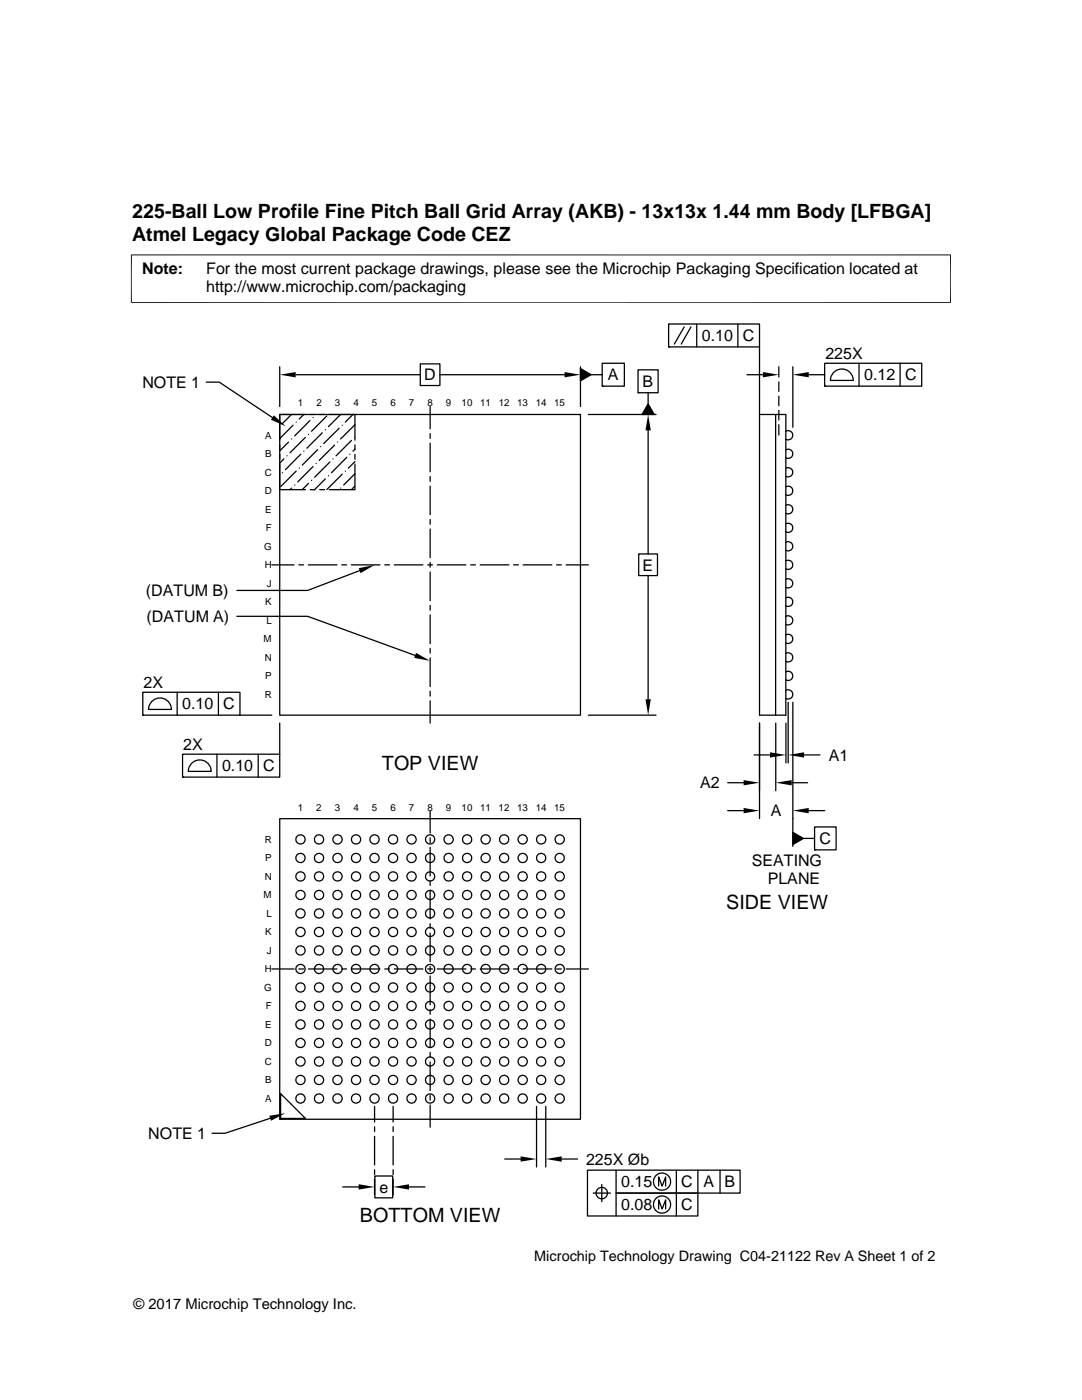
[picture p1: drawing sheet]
<svg xmlns="http://www.w3.org/2000/svg" width="216mm" height="279mm" viewBox="0 0 216 279" stroke-linecap="round" stroke-linejoin="round" font-family="sans-serif">
<g fill="none" stroke="#000" stroke-width=".25">
<path d="M41.1 76.3h2.7l10.6 7M55.8 73.2v7.9M59 74.8h24.9M83.9 72.6h3.9v4.3h-3.9zM87.8 74.8h24.8M115.8 73.6l2.1 1.2-2.1 1.2zM115.8 73.2v7.9M117.9 74.8h2.3M120.2 72.5h4.4v4.6h-4.4zM120.2 77.1h.1M127.3 73.8h4v4.6h-4zM127.3 78.4h.1"/>
<path d="M129.3 78.4v2.2M133.4 64.7h18.2v4.5h-18.2zM133.4 69.2h.1M136.5 65.2l-1.9 3.5M137.9 65.2l-2 3.5M139 64.7v4.5M147.2 64.7v4.5M149.1 74.8h3.1M151.6 69.2v73.5h5.2v-60h-5.2M155.4 73.2v2M155.4 76.2v1.9M155.4 79.1v1.9"/>
<path d="M158.2 73.2v12.1M161.4 74.8h3.1M164.5 72.5h19.4v4.6h-19.4zM164.5 77.1h.1M166.5 74.2a2.29 2.29 0 0 1 2.4-.4 2.29 2.29 0 0 1 1.4 2.1h-4.6l.3-1.1zM171.4 72.5v4.6M179.6 72.5v4.6M55.8 82.7h60v60h-60zM55.8 82.7h.1M55.8 92.6v5.1h5.1M55.8 88.8v.9M55.8 90.7v1"/>
<path d="M56.3 94.3h.1M56.6 91.6l-.8 .8M57.3 91h.1M57.6 88.2l-1.8 1.8M58.2 82.7l-1.9 1.8M58.2 97.4l-.3 .3M58.2 87.6h.1M58.5 84.9l-2.7 2.6M58.8 96.8h.1M59.1 84.2h.1M59.1 94l-3.1 3.1M59.7 93.4h.1"/>
<path d="M60 90.7l-3 3M60.6 82.7l-.9 .9M60.6 90h.1M60.9 87.3l-3 3.1M60.9 82.7h-5.1v5.1M61.6 86.7h.1M61.6 96.5l-1.3 1.2M61.8 83.9l-3 3.1M61.9 82.7h.9M61.9 97.7h.9M62.2 95.9h.1M62.5 83.3h.1"/>
<path d="M62.5 93.1l-3.1 3.1M63.1 92.5h.1M63.4 89.7l-3.1 3.1M63.8 82.7h.9M63.8 97.7h.9M64 89.1h.1M64.3 86.4l-3.1 3.1M64.9 95.6l-2.1 2.1M64.9 85.8h.1M65.2 83l-3 3.1M65.5 95h.1M65.7 82.7h5.1v5.1"/>
<path d="M65.8 92.2l-3 3M66.4 91.6h.1M66.8 88.8l-3.1 3.1M67.4 88.2h.1M67.7 85.5l-3.1 3M68 82.7l-2.5 2.5M68 97.4h.1M68.3 84.9h.1M68.3 94.6l-3.1 3.1M68.9 94h.1M69.2 91.3l-3.1 3M69.8 90.7h.1"/>
<path d="M70.1 87.9l-3 3.1M70.4 82.7l-1.5 1.5M70.7 97.1l-.6 .6M70.7 87.3h.1M70.8 92.1l-1.3 1.3M70.8 94.6l-2.2 2.2M70.8 88.8v.9M70.8 90.7v1M70.8 89.7l-.4 .3M70.8 84.8l-2.8 2.8M70.8 92.6v5.1h-5.1M85.8 81.1v4.5"/>
<path d="M85.8 86.5v1M85.8 88.4v5.7M85.8 95.1v1M85.8 97v5.7M117.4 82.7h13.5M129.3 80.6l1.2 2.1h-2.4zM129.3 85.9v24.7M154.8 82.7v60M155.4 81.9v1.9M155.4 84.8v2M156.8 97.2l.8-.1a.92 .92 0 0 1 .5 1.3 .92 .92 0 0 1-1.3 .3M156.8 93.5a.94 .94 0 0 1 1.4 .5 .93 .93 0 0 1-.4 1 .93 .93 0 0 1-1 .1"/>
<path d="M156.8 89.8l.8-.1a.92 .92 0 0 1 .5 1.3 .92 .92 0 0 1-1.3 .4M156.8 86.1a.93 .93 0 0 1 1.4 .5 .93 .93 0 0 1-.4 1 .93 .93 0 0 1-1 .1M54.2 112.7h4.5M59.6 112.7h1M61.5 112.7h5.7M68.2 112.7h1M70.1 112.7h5.7M71.8 113.9l-10.4 3.9h-14.1M76.8 112.7h.9M78.7 112.7h5.7M85.3 112.7h1M85.8 103.7v.9"/>
<path d="M85.8 105.6v5.7M85.8 112.2v1M85.8 114.2v5.7M87.2 112.7h5.8M93.9 112.7h1M95.8 112.7h5.7M102.5 112.7h.9M104.4 112.7h5.7M111.1 112.7h.9M113 112.7h4.4M127.4 110.6h3.8v4.3h-3.8zM129.3 114.9v24.7"/>
<path d="M156.8 119.3h.8a.92 .92 0 0 1 .5 1.2 .92 .92 0 0 1-1.3 .4M156.8 115.6a.93 .93 0 0 1 1 .1 .93 .93 0 0 1 .4 .9 .94 .94 0 0 1-1.4 .6M156.8 111.9a.92 .92 0 0 1 1.4 .8 .92 .92 0 0 1-1.4 .8M156.8 108.2a.93 .93 0 0 1 1 .1 .93 .93 0 0 1 .4 .9 .94 .94 0 0 1-1.4 .6M156.8 104.5h.8a.92 .92 0 0 1 .5 1.2 .92 .92 0 0 1-1.3 .4M156.8 100.8a.94 .94 0 0 1 1.4 .6 .93 .93 0 0 1-.4 1 .93 .93 0 0 1-1 0M28.5 138.2h19.4v4.5h-19.4zM30.4 139.9a2.28 2.28 0 0 1 2.5-.4 2.28 2.28 0 0 1 1.3 2.1h-4.6l.4-1.2zM35.3 138.2v4.5M43.6 138.2v4.5M47.3 123h14.1l21.4 7.8M85.8 120.8v1"/>
<path d="M85.8 122.7v5.7M85.8 129.4v.9M85.8 131.3v5.7M85.8 138v.9M85.8 139.9v4.4M156.8 137.8a.93 .93 0 0 1 1.2 .2 .93 .93 0 0 1 0 1.2l-.4 .2h-.8M156.8 134.1l.8-.1a.92 .92 0 0 1 .5 1.3 .92 .92 0 0 1-1.3 .4M156.8 130.4a.93 .93 0 0 1 1.2 .2 .93 .93 0 0 1 0 1.2l-.4 .2h-.8M156.8 126.7l.8-.1a.92 .92 0 0 1 .5 1.3 .92 .92 0 0 1-1.3 .4M156.8 123a.93 .93 0 0 1 1.2 .2 .93 .93 0 0 1 0 1.2l-.4 .2h-.8M28.5 142.7h.1M36.4 150.5h19.4v4.6h-19.4z"/>
<path d="M36.4 155.1h.1M38.4 152.2a2.28 2.28 0 0 1 2.4-.3 2.28 2.28 0 0 1 1.3 2h-4.5l.3-1.1zM43.3 150.5v4.6M47.9 142.7h6.3M51.5 150.5v4.6M55.8 144.3v6.2M117.4 142.7h13.5M145.2 156.2h3.2M150.5 150.7h3.1M151.6 144.3v19.1M154.8 144.3v13.5M156.8 144.3v8"/>
<path d="M157.3 140.2v12.1M158 156.2h3.1M158.2 140.2v28.7M160.4 150.7h3.2M55.8 163.4h60v60h-60zM85.8 161.8v4.4M85.8 167.2v.9M85.8 169.1v5.7M85.8 175.8v.9M85.8 177.7v5.7M145.2 161.8h3.2M158.2 166.1l2.1 1.2-2.1 1.3z"/>
<path d="M160.3 167.3h2.2M161.4 161.8h3.1M162.5 165h4.3v4.6h-4.3zM162.5 169.6h.1M54.2 193.4h4.5M59.6 193.4h1M61.5 193.4h5.7M68.2 193.4h1M70.1 193.4h5.7M76.8 193.4h.9M78.7 193.4h5.7M85.3 193.4h1"/>
<path d="M85.8 184.3v1M85.8 186.2v5.7M85.8 192.9v.9M85.8 194.8v5.7M87.2 193.4h5.8M93.9 193.4h1M95.8 193.4h5.7M102.5 193.4h.9M104.4 193.4h5.7M111.1 193.4h.9M113 193.4h4.4M56 218.2l4.9 5h-4.9z"/>
<path d="M85.8 201.5v.9M85.8 203.4v5.7M85.8 210v1M85.8 211.9v5.8M85.8 218.6v1M53.9 223.2l-9 3h-2.6M55.8 223.4h.1M68.4 236.9h3.2M74.7 220.8v3.1M74.7 224.9v.9M74.7 226.8v5.7M74.7 233.4v1"/>
<path d="M74.7 235.4v3.1M74.8 234.7h3.6v4.4h-3.6zM78.4 220.8v3.1M78.4 224.9v.9M78.4 226.8v5.7M78.4 233.4v1M78.4 235.4v3.1M81.6 236.9h3.2M85.8 220.5v4.5M100.7 231.3h3.2M107.1 220.8v12.1M108.9 220.8v12.1"/>
<path d="M112.1 231.3h3.2M118.4 238.1h3.4M120.1 236.4v3.4M122.9 233.5v4.6h16.4v4.6h-22.1v-9.2h30.5v4.6h-24.8v4.6M131.4 236.7v-1.8l.7 1.8 .7-1.8v1.8M135 233.5v9.2M139.3 233.5v4.6M143.7 233.5v4.6M131.4 241.3v-1.8l.7 1.8 .7-1.8v1.8"/>
<circle cx="60" cy="167.5" r=".93"/>
<circle cx="60" cy="174.9" r=".93"/>
<circle cx="60" cy="171.2" r=".93"/>
<circle cx="60" cy="178.6" r=".92"/>
<circle cx="63.7" cy="167.5" r=".92"/>
<circle cx="63.7" cy="174.9" r=".92"/>
<circle cx="63.7" cy="171.2" r=".92"/>
<circle cx="63.7" cy="178.6" r=".92"/>
<circle cx="67.4" cy="167.5" r=".93"/>
<circle cx="67.4" cy="174.9" r=".93"/>
<circle cx="67.4" cy="171.2" r=".93"/>
<circle cx="67.4" cy="178.6" r=".92"/>
<circle cx="71" cy="167.5" r=".92"/>
<circle cx="71" cy="174.9" r=".92"/>
<circle cx="71" cy="171.2" r=".92"/>
<circle cx="71" cy="178.6" r=".92"/>
<circle cx="74.7" cy="167.5" r=".93"/>
<circle cx="74.7" cy="174.9" r=".93"/>
<circle cx="74.7" cy="171.2" r=".93"/>
<circle cx="74.7" cy="178.6" r=".92"/>
<circle cx="78.4" cy="167.5" r=".92"/>
<circle cx="78.4" cy="174.9" r=".92"/>
<circle cx="78.4" cy="171.2" r=".92"/>
<circle cx="78.4" cy="178.6" r=".92"/>
<circle cx="82.1" cy="174.9" r=".93"/>
<circle cx="82.1" cy="167.5" r=".93"/>
<circle cx="82.1" cy="171.2" r=".93"/>
<circle cx="82.1" cy="178.6" r=".92"/>
<circle cx="85.8" cy="174.9" r=".92"/>
<circle cx="85.8" cy="167.5" r=".92"/>
<circle cx="85.8" cy="171.2" r=".92"/>
<circle cx="85.8" cy="178.6" r=".92"/>
<circle cx="89.5" cy="167.5" r=".93"/>
<circle cx="89.5" cy="174.9" r=".93"/>
<circle cx="89.5" cy="171.2" r=".93"/>
<circle cx="89.5" cy="178.6" r=".92"/>
<circle cx="93.2" cy="167.5" r=".92"/>
<circle cx="93.2" cy="174.9" r=".92"/>
<circle cx="93.2" cy="171.2" r=".92"/>
<circle cx="93.2" cy="178.6" r=".92"/>
<circle cx="96.9" cy="167.5" r=".93"/>
<circle cx="96.9" cy="174.9" r=".93"/>
<circle cx="96.9" cy="171.2" r=".93"/>
<circle cx="96.9" cy="178.6" r=".92"/>
<circle cx="100.6" cy="174.9" r=".92"/>
<circle cx="100.6" cy="167.5" r=".92"/>
<circle cx="100.6" cy="171.2" r=".92"/>
<circle cx="100.6" cy="178.6" r=".92"/>
<circle cx="104.3" cy="174.9" r=".93"/>
<circle cx="104.3" cy="167.5" r=".93"/>
<circle cx="104.3" cy="171.2" r=".93"/>
<circle cx="104.3" cy="178.6" r=".92"/>
<circle cx="108" cy="167.5" r=".92"/>
<circle cx="108" cy="174.9" r=".92"/>
<circle cx="108" cy="171.2" r=".92"/>
<circle cx="108" cy="178.6" r=".92"/>
<circle cx="111.7" cy="167.5" r=".93"/>
<circle cx="111.7" cy="174.9" r=".93"/>
<circle cx="111.7" cy="171.2" r=".93"/>
<circle cx="111.7" cy="178.6" r=".92"/>
<circle cx="60" cy="182.3" r=".93"/>
<circle cx="60" cy="189.7" r=".93"/>
<circle cx="60" cy="197.1" r=".93"/>
<circle cx="60" cy="186" r=".93"/>
<circle cx="60" cy="193.4" r=".93"/>
<circle cx="63.7" cy="182.3" r=".92"/>
<circle cx="63.7" cy="189.7" r=".92"/>
<circle cx="63.7" cy="197.1" r=".92"/>
<circle cx="63.7" cy="186" r=".92"/>
<circle cx="63.7" cy="193.4" r=".92"/>
<circle cx="67.4" cy="189.7" r=".93"/>
<circle cx="67.4" cy="182.3" r=".93"/>
<circle cx="67.4" cy="197.1" r=".93"/>
<circle cx="67.4" cy="186" r=".93"/>
<circle cx="67.4" cy="193.4" r=".93"/>
<circle cx="71" cy="182.3" r=".92"/>
<circle cx="71" cy="189.7" r=".92"/>
<circle cx="71" cy="197.1" r=".92"/>
<circle cx="71" cy="186" r=".92"/>
<circle cx="71" cy="193.4" r=".92"/>
<circle cx="74.7" cy="189.7" r=".93"/>
<circle cx="74.7" cy="182.3" r=".93"/>
<circle cx="74.7" cy="197.1" r=".93"/>
<circle cx="74.7" cy="186" r=".93"/>
<circle cx="74.7" cy="193.4" r=".93"/>
<circle cx="78.4" cy="182.3" r=".92"/>
<circle cx="78.4" cy="189.7" r=".92"/>
<circle cx="78.4" cy="197.1" r=".92"/>
<circle cx="78.4" cy="186" r=".92"/>
<circle cx="78.4" cy="193.4" r=".92"/>
<circle cx="82.1" cy="189.7" r=".93"/>
<circle cx="82.1" cy="182.3" r=".93"/>
<circle cx="82.1" cy="197.1" r=".93"/>
<circle cx="82.1" cy="186" r=".92"/>
<circle cx="82.1" cy="193.4" r=".92"/>
<circle cx="85.8" cy="182.3" r=".92"/>
<circle cx="85.8" cy="189.7" r=".92"/>
<circle cx="85.8" cy="197.1" r=".92"/>
<circle cx="85.8" cy="186" r=".92"/>
<circle cx="85.8" cy="193.4" r=".92"/>
<circle cx="89.5" cy="189.7" r=".93"/>
<circle cx="89.5" cy="182.3" r=".93"/>
<circle cx="89.5" cy="197.1" r=".93"/>
<circle cx="89.5" cy="186" r=".93"/>
<circle cx="89.5" cy="193.4" r=".92"/>
<circle cx="93.2" cy="189.7" r=".92"/>
<circle cx="93.2" cy="182.3" r=".92"/>
<circle cx="93.2" cy="197.1" r=".92"/>
<circle cx="93.2" cy="186" r=".92"/>
<circle cx="93.2" cy="193.4" r=".92"/>
<circle cx="96.9" cy="189.7" r=".93"/>
<circle cx="96.9" cy="182.3" r=".93"/>
<circle cx="96.9" cy="197.1" r=".93"/>
<circle cx="96.9" cy="186" r=".93"/>
<circle cx="96.9" cy="193.4" r=".92"/>
<circle cx="100.6" cy="182.3" r=".92"/>
<circle cx="100.6" cy="189.7" r=".92"/>
<circle cx="100.6" cy="197.1" r=".92"/>
<circle cx="100.6" cy="186" r=".92"/>
<circle cx="100.6" cy="193.4" r=".92"/>
<circle cx="104.3" cy="189.7" r=".93"/>
<circle cx="104.3" cy="182.3" r=".93"/>
<circle cx="104.3" cy="197.1" r=".93"/>
<circle cx="104.3" cy="186" r=".93"/>
<circle cx="104.3" cy="193.4" r=".92"/>
<circle cx="108" cy="189.7" r=".92"/>
<circle cx="108" cy="182.3" r=".92"/>
<circle cx="108" cy="197.1" r=".92"/>
<circle cx="108" cy="186" r=".92"/>
<circle cx="108" cy="193.4" r=".92"/>
<circle cx="111.7" cy="189.7" r=".93"/>
<circle cx="111.7" cy="182.3" r=".93"/>
<circle cx="111.7" cy="197.1" r=".93"/>
<circle cx="111.7" cy="186" r=".93"/>
<circle cx="111.7" cy="193.4" r=".92"/>
<circle cx="60" cy="200.8" r=".93"/>
<circle cx="60" cy="215.5" r=".93"/>
<circle cx="60" cy="204.5" r=".93"/>
<circle cx="60" cy="211.8" r=".93"/>
<circle cx="60" cy="219.2" r=".93"/>
<circle cx="60" cy="208.1" r=".93"/>
<circle cx="63.7" cy="200.8" r=".92"/>
<circle cx="63.7" cy="215.5" r=".92"/>
<circle cx="63.7" cy="211.8" r=".92"/>
<circle cx="63.7" cy="219.2" r=".92"/>
<circle cx="63.7" cy="204.5" r=".92"/>
<circle cx="63.7" cy="208.1" r=".92"/>
<circle cx="67.4" cy="200.8" r=".93"/>
<circle cx="67.4" cy="215.5" r=".93"/>
<circle cx="67.4" cy="211.8" r=".93"/>
<circle cx="67.4" cy="219.2" r=".93"/>
<circle cx="67.4" cy="204.5" r=".93"/>
<circle cx="67.4" cy="208.1" r=".93"/>
<circle cx="71" cy="200.8" r=".92"/>
<circle cx="71" cy="215.5" r=".92"/>
<circle cx="71" cy="211.8" r=".92"/>
<circle cx="71" cy="204.5" r=".92"/>
<circle cx="71" cy="219.2" r=".92"/>
<circle cx="71" cy="208.1" r=".92"/>
<circle cx="74.7" cy="200.8" r=".93"/>
<circle cx="74.7" cy="215.5" r=".93"/>
<circle cx="74.7" cy="211.8" r=".93"/>
<circle cx="74.7" cy="204.5" r=".93"/>
<circle cx="74.7" cy="219.2" r=".93"/>
<circle cx="74.7" cy="208.1" r=".93"/>
<circle cx="78.4" cy="200.8" r=".92"/>
<circle cx="78.4" cy="215.5" r=".92"/>
<circle cx="78.4" cy="219.2" r=".92"/>
<circle cx="78.4" cy="204.5" r=".92"/>
<circle cx="78.4" cy="211.8" r=".92"/>
<circle cx="78.4" cy="208.1" r=".92"/>
<circle cx="82.1" cy="215.5" r=".93"/>
<circle cx="82.1" cy="219.2" r=".93"/>
<circle cx="82.1" cy="211.9" r=".93"/>
<circle cx="82.1" cy="204.5" r=".93"/>
<circle cx="82.1" cy="200.8" r=".93"/>
<circle cx="82.1" cy="208.1" r=".92"/>
<circle cx="85.8" cy="200.8" r=".92"/>
<circle cx="85.8" cy="215.5" r=".92"/>
<circle cx="85.8" cy="211.8" r=".92"/>
<circle cx="85.8" cy="219.2" r=".92"/>
<circle cx="85.8" cy="204.5" r=".92"/>
<circle cx="85.8" cy="208.1" r=".92"/>
<circle cx="89.5" cy="215.5" r=".93"/>
<circle cx="89.5" cy="219.2" r=".93"/>
<circle cx="89.5" cy="211.9" r=".93"/>
<circle cx="89.5" cy="204.5" r=".93"/>
<circle cx="89.5" cy="200.8" r=".93"/>
<circle cx="89.5" cy="208.1" r=".92"/>
<circle cx="93.2" cy="200.8" r=".92"/>
<circle cx="93.2" cy="215.5" r=".92"/>
<circle cx="93.2" cy="219.2" r=".92"/>
<circle cx="93.2" cy="204.5" r=".92"/>
<circle cx="93.2" cy="211.8" r=".92"/>
<circle cx="93.2" cy="208.1" r=".92"/>
<circle cx="96.9" cy="215.5" r=".93"/>
<circle cx="96.9" cy="211.9" r=".93"/>
<circle cx="96.9" cy="204.5" r=".93"/>
<circle cx="96.9" cy="219.2" r=".93"/>
<circle cx="96.9" cy="200.8" r=".93"/>
<circle cx="96.9" cy="208.1" r=".92"/>
<circle cx="100.6" cy="200.8" r=".92"/>
<circle cx="100.6" cy="215.5" r=".92"/>
<circle cx="100.6" cy="204.5" r=".92"/>
<circle cx="100.6" cy="219.2" r=".92"/>
<circle cx="100.6" cy="211.8" r=".92"/>
<circle cx="100.6" cy="208.1" r=".92"/>
<circle cx="104.3" cy="215.5" r=".93"/>
<circle cx="104.3" cy="211.9" r=".93"/>
<circle cx="104.3" cy="204.5" r=".93"/>
<circle cx="104.3" cy="219.2" r=".93"/>
<circle cx="104.3" cy="200.8" r=".93"/>
<circle cx="104.3" cy="208.1" r=".92"/>
<circle cx="108" cy="200.8" r=".92"/>
<circle cx="108" cy="215.5" r=".92"/>
<circle cx="108" cy="211.8" r=".92"/>
<circle cx="108" cy="219.2" r=".92"/>
<circle cx="108" cy="204.5" r=".92"/>
<circle cx="108" cy="208.1" r=".92"/>
<circle cx="111.7" cy="215.5" r=".93"/>
<circle cx="111.7" cy="219.2" r=".93"/>
<circle cx="111.7" cy="204.5" r=".93"/>
<circle cx="111.7" cy="211.9" r=".93"/>
<circle cx="111.7" cy="200.8" r=".93"/>
<circle cx="111.7" cy="208.1" r=".92"/>
<circle cx="120.1" cy="238.1" r="1.14"/>
<circle cx="132.1" cy="235.8" r="1.72"/>
<circle cx="132.1" cy="240.4" r="1.72"/>
</g>
<g fill="#000">
<path d="M55.8 74.8l3.2-.5v1zM112.6 74.3l3.2 .5-3.2 .5zM115.8 73.6l2.1 1.2-2.1 1.2zM152.2 74.3l3.2 .5-3.2 .5zM158.2 74.8l3.2-.5v1zM54.7 82.9l2.3 2.2-2.9-1.3zM129.3 82.7l.6 3.2h-1.1zM129.3 80.6l1.2 2.1h-2.4zM71.6 113.4l3.1-.6-2.8 1.6zM83 130.3l2.8 1.6-3.1-.6zM128.8 139.6h1.1l-.6 3.1zM148.4 155.7l3.2 .5-3.2 .5z"/>
<path d="M153.6 150.1l3.2 .6-3.2 .5zM154.8 156.2l3.2-.5v1zM157.3 150.7l3.1-.6v1.1zM148.4 161.2l3.2 .6-3.2 .5zM158.2 166.1l2.1 1.2-2.1 1.3zM158.2 161.8l3.2-.6v1.1zM53.7 222.7l3.2-.5-2.8 1.5zM71.6 236.3l3.1 .6-3.1 .5zM78.4 236.9l3.2-.6v1.1zM103.9 230.8l3.2 .5-3.2 .5zM108.9 231.3l3.2-.5v1z"/>
</g>
<path d="M26.1 50.9h163.7M26.2 50.8v9.7M189.7 50.8v9.7M26.1 60.4h163.7" fill="none" stroke="#000" stroke-width=".2"/>
<g font-size="3.9">
<text x="26.4" y="43.5">225-Ball Low Profile Fine Pitch Ball Grid Array (AKB) - 13x13x 1.44 mm Body [LFBGA]</text>
<text x="26.3" y="48">Atmel Legacy Global Package Code CEZ</text>
<text x="76.2" y="153.6">TOP VIEW</text>
<text x="144.9" y="181.4">SIDE VIEW</text>
<text x="71.8" y="243.8">BOTTOM VIEW</text>
</g>
<g font-size="3.2">
<text x="28.4" y="54.6">Note:</text>
<text x="41.1" y="54.6">For the most current package drawings, please see the Microchip Packaging Specification located at</text>
<text x="41.1" y="58.3">http://www.microchip.com/packaging</text>
<text x="140" y="68.1">0.10</text>
<text x="148.2" y="68.1">C</text>
<text x="164.7" y="71.7">225X</text>
<text x="28.4" y="77.4">NOTE 1</text>
<text x="84.6" y="75.9">D</text>
<text x="121.3" y="75.9">A</text>
<text x="128.2" y="77.2">B</text>
<text x="172.4" y="75.9">0.12</text>
<text x="180.6" y="75.9">C</text>
<text x="128.2" y="113.9">E</text>
<text x="29.1" y="119">(DATUM B)</text>
<text x="29.3" y="124.1">(DATUM A)</text>
<text x="28.6" y="137.4">2X</text>
<text x="36.4" y="141.6">0.10</text>
<text x="44.6" y="141.6">C</text>
<text x="36.6" y="149.7">2X</text>
<text x="44.3" y="153.9">0.10</text>
<text x="52.5" y="153.9">C</text>
<text x="165.4" y="151.8">A1</text>
<text x="139.7" y="157.4">A2</text>
<text x="153.8" y="162.9">A</text>
<text x="150" y="172.8">SEATING</text>
<text x="163.5" y="168.5">C</text>
<text x="153.2" y="176.5">PLANE</text>
<text x="29.6" y="227.3">NOTE 1</text>
<text x="116.9" y="232.4">225X Øb</text>
<text x="75.7" y="238">e</text>
<text x="124" y="237">0.15</text>
<text x="135.9" y="237">C</text>
<text x="140.4" y="237">A</text>
<text x="144.6" y="237">B</text>
<text x="124" y="241.5">0.08</text>
<text x="135.9" y="241.5">C</text>
</g>
<g font-size="2.9">
<text x="106.6" y="251.7">Microchip Technology Drawing C04-21122 Rev A Sheet 1 of 2</text>
<text x="26.6" y="261.3">© 2017 Microchip Technology Inc.</text>
</g>
<g font-size="1.9">
<text x="59.4" y="81.1">1</text>
<text x="63.1" y="81.1">2</text>
<text x="66.8" y="81.1">3</text>
<text x="70.5" y="81.1">4</text>
<text x="74.2" y="81.1">5</text>
<text x="77.9" y="81.1">6</text>
<text x="81.6" y="81.1">7</text>
<text x="85.3" y="81.1">8</text>
<text x="89" y="81.1">9</text>
<text x="92.1" y="81.1">10</text>
<text x="95.8" y="81.1">11</text>
<text x="99.5" y="81.1">12</text>
<text x="103.2" y="81.1">13</text>
<text x="106.9" y="81.1">14</text>
<text x="110.6" y="81.1">15</text>
<text x="52.9" y="87.6">A</text>
<text x="52.8" y="95">C</text>
<text x="52.9" y="91.3">B</text>
<text x="52.8" y="98.7">D</text>
<text x="52.9" y="102.4">E</text>
<text x="53" y="106">F</text>
<text x="52.7" y="109.7">G</text>
<text x="52.8" y="113.4">H</text>
<text x="53.3" y="117.1">J</text>
<text x="52.9" y="120.8">K</text>
<text x="53.2" y="124.5">L</text>
<text x="52.6" y="128.2">M</text>
<text x="52.8" y="131.9">N</text>
<text x="52.9" y="135.6">P</text>
<text x="52.8" y="139.3">R</text>
<text x="59.4" y="161.8">1</text>
<text x="63.1" y="161.8">2</text>
<text x="66.8" y="161.8">3</text>
<text x="70.5" y="161.8">4</text>
<text x="74.2" y="161.8">5</text>
<text x="77.9" y="161.8">6</text>
<text x="81.6" y="161.8">7</text>
<text x="85.3" y="161.8">8</text>
<text x="89" y="161.8">9</text>
<text x="92.1" y="161.8">10</text>
<text x="95.8" y="161.8">11</text>
<text x="99.5" y="161.8">12</text>
<text x="103.2" y="161.8">13</text>
<text x="106.9" y="161.8">14</text>
<text x="110.6" y="161.8">15</text>
<text x="52.8" y="168.2">R</text>
<text x="52.9" y="171.9">P</text>
<text x="52.6" y="179.3">M</text>
<text x="52.8" y="175.6">N</text>
<text x="53.2" y="183">L</text>
<text x="52.9" y="186.7">K</text>
<text x="53.3" y="190.3">J</text>
<text x="52.7" y="197.8">G</text>
<text x="52.8" y="194.1">H</text>
<text x="53" y="201.5">F</text>
<text x="52.8" y="208.8">D</text>
<text x="52.9" y="205.1">E</text>
<text x="52.8" y="212.5">C</text>
<text x="52.9" y="219.9">A</text>
<text x="52.9" y="216.2">B</text>
</g>
</svg>
